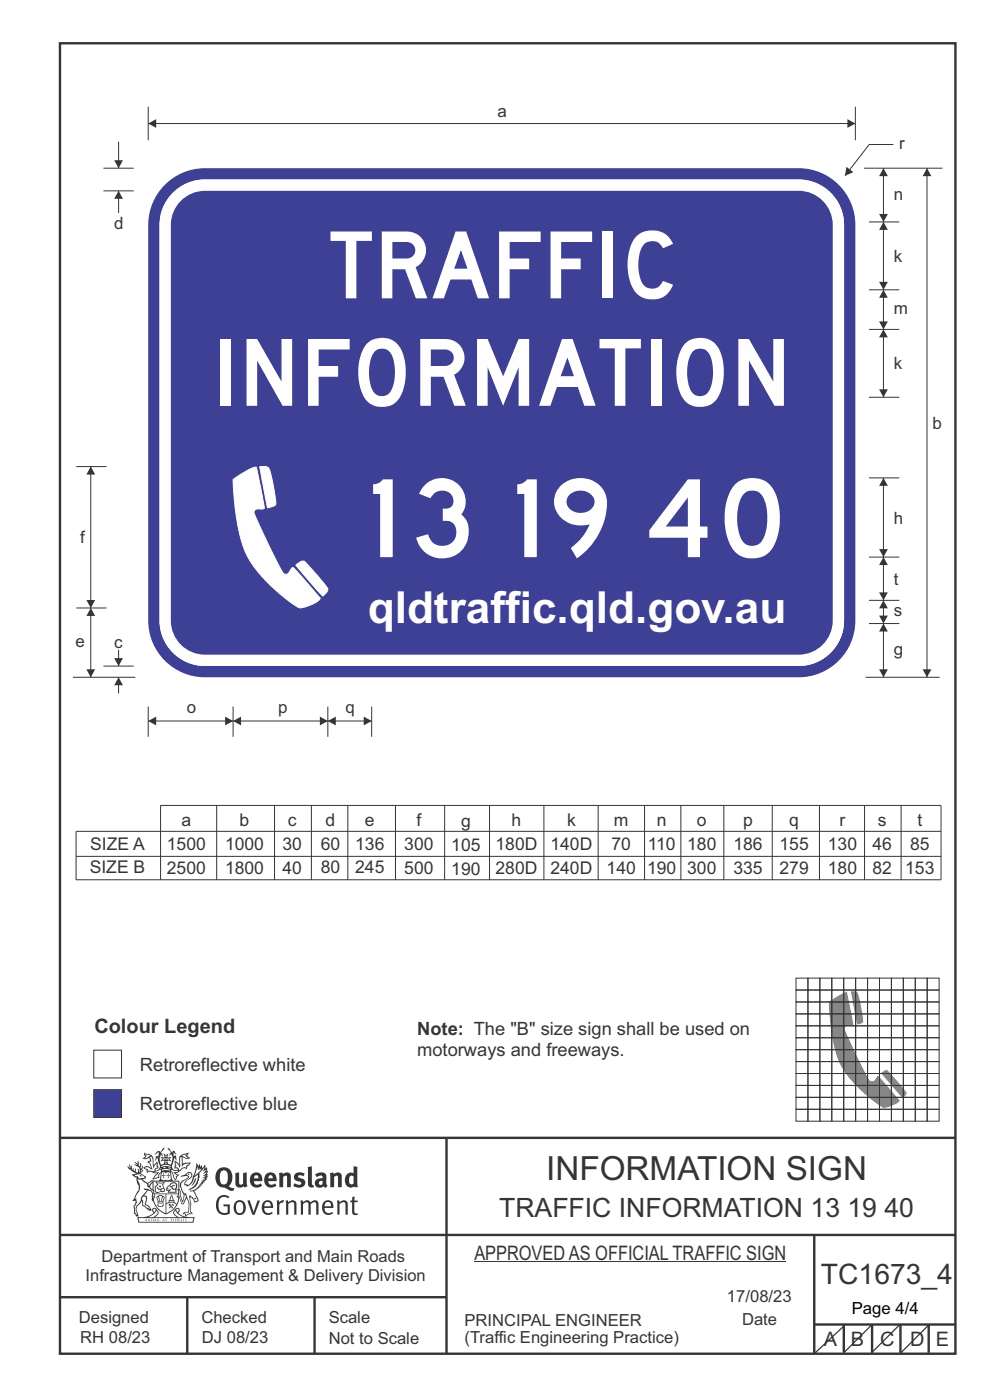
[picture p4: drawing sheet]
<svg xmlns="http://www.w3.org/2000/svg" width="210mm" height="297mm" viewBox="0 0 210 297" stroke-linecap="round" stroke-linejoin="round" font-family="sans-serif">
<path d="M12.7 9.2h190v278h-190zM12.7 241.4h190M94.7 241.4v45.8" fill="none" stroke="#373435" stroke-width=".51"/>
<g fill="#373435">
<path d="M47 248.4a2.55 2.55 0 0 0 0 2.7l.3 .2a.81 .81 0 0 0 1-1v-.5a1.04 1.04 0 0 0-1.1-1.5zM46.3 248.1a1.82 1.82 0 0 1 2.1-.2 1.82 1.82 0 0 1 .9 1.8 2.29 2.29 0 0 1-.8 2l.7 .3h.5l-.2 .6a2.87 2.87 0 0 1-2-.7 2.12 2.12 0 0 1-1.7-3.1z" fill-rule="evenodd"/>
<path d="M49.9 248.9l.8-.2v2a.46 .46 0 0 0 .3 .6 .46 .46 0 0 0 .6-.3v-2.1l.7-.2v2.4l.2 .5-.5 .3-.3-.3a1.02 1.02 0 0 1-1.2 .3 1.02 1.02 0 0 1-.6-1.1z" fill-rule="evenodd"/>
<path d="M54 249.5l-.1 .5h.9a.49 .49 0 0 0-.2-.6 .49 .49 0 0 0-.6 .1zM53.4 249.1a1.34 1.34 0 0 1 1.6-.2 1.34 1.34 0 0 1 .6 1.5v.2h-1.7a.77 .77 0 0 0 .5 .8 .77 .77 0 0 0 .9-.4l.3 .5a1.59 1.59 0 0 1-2 .2 1.59 1.59 0 0 1-.5-2.1z" fill-rule="evenodd"/>
<path d="M57 249.5l-.1 .5h1a.49 .49 0 0 0-.2-.6 .49 .49 0 0 0-.7 .1zM56.4 249.1a1.34 1.34 0 0 1 1.6-.2 1.34 1.34 0 0 1 .7 1.5v.2h-1.8a.77 .77 0 0 0 .5 .8 .77 .77 0 0 0 .9-.4l.4 .5a1.59 1.59 0 0 1-2.1 .2 1.59 1.59 0 0 1-.5-2.1z" fill-rule="evenodd"/>
<path d="M59.2 248.9l.7-.2 .1 .4a.95 .95 0 0 1 1-.3 .95 .95 0 0 1 .7 .8v2.3h-.8v-2.3a.46 .46 0 0 0-.8 .1v2.2h-.8z" fill-rule="evenodd"/>
<path d="M62.6 249.1a1.75 1.75 0 0 1 2-.1l-.2 .5-.6-.2a.43 .43 0 0 0-.6 .3l.4 .3a1.04 1.04 0 0 1 1.2 1.1 1.04 1.04 0 0 1-1.4 1l-1.2-.4 .3-.6 1 .4 .4-.4a.88 .88 0 0 0-1-.5l-.4-.2-.1-.4z" fill-rule="evenodd"/>
<path d="M65.3 247.6l.8-.2 .1 3.8 .3 .2 .1 .4a.88 .88 0 0 1-1 0 .88 .88 0 0 1-.3-1z" fill-rule="evenodd"/>
<path d="M67.8 250.6a.43 .43 0 0 0-.1 .7 .43 .43 0 0 0 .7-.1v-.7zM66.8 249.1a1.7 1.7 0 0 1 2.4 .1v1.9l.3 .4-.4 .5-.5-.4a1.03 1.03 0 0 1-1.7-.1 1.03 1.03 0 0 1 .8-1.5h.7v-.4a.8 .8 0 0 0-1.2 .1z" fill-rule="evenodd"/>
<path d="M70 248.9l.7-.2 .1 .4a.95 .95 0 0 1 1-.3 .95 .95 0 0 1 .7 .8v2.3h-.8v-2.3a.46 .46 0 0 0-.8 .1v2.2h-.8z" fill-rule="evenodd"/>
<path d="M74.3 249.5a1.48 1.48 0 0 0 0 1.7h.5l.2-.1v-1.5l-.3-.2zM75 247.4l.8 .1 .1 4.4h-.7l-.1-.2a1.26 1.26 0 0 1-1.4 0 1.26 1.26 0 0 1-.5-1.3 1.29 1.29 0 0 1 .4-1.4 1.29 1.29 0 0 1 1.4-.1z" fill-rule="evenodd"/>
<path d="M46.4 253.9a1.72 1.72 0 0 1 2.3 0l-.3 .3a1.24 1.24 0 0 0-1.4-.2 1.24 1.24 0 0 0-.6 1.4 1.49 1.49 0 0 0 1.2 1.9l.7-.1v-1.3h-.8l-.1-.4h1.3v1.9a1.93 1.93 0 0 1-2.2 0 1.93 1.93 0 0 1-.7-2.2l.2-.8z" fill-rule="evenodd"/>
<path d="M50.4 255.1a1.65 1.65 0 0 0 .2 2.2 .99 .99 0 0 0 1-1.4 .78 .78 0 0 0-.4-.8 .78 .78 0 0 0-.8 0zM50 254.9a1.33 1.33 0 0 1 1.6-.1 1.33 1.33 0 0 1 .5 1.4 1.31 1.31 0 0 1-1.3 1.6 1.31 1.31 0 0 1-1.2-1.6v-.6z" fill-rule="evenodd"/>
<path d="M52.5 254.7l.4-.1 .9 2.6 .8-2.5h.5l-1.1 3h-.5z" fill-rule="evenodd"/>
<path d="M56.3 255.2l-.2 .7h1.3a.7 .7 0 0 0-.3-.8 .7 .7 0 0 0-.8 .1zM55.9 255a1.22 1.22 0 0 1 1.5-.2 1.22 1.22 0 0 1 .5 1.5h-1.8a.93 .93 0 0 0 .5 1 .93 .93 0 0 0 1.1-.2l.2 .3a1.43 1.43 0 0 1-1.8 .1 1.43 1.43 0 0 1-.6-1.7z" fill-rule="evenodd"/>
<path d="M58.7 254.7l.4-.1 .1 .5 .4-.4 .6-.1-.2 .5a.66 .66 0 0 0-.8 .7v1.9h-.4z" fill-rule="evenodd"/>
<path d="M60.6 254.7l.4-.1 .1 .5a.94 .94 0 0 1 1-.5 .94 .94 0 0 1 .8 .8v2.3h-.5l-.1-2.5a.81 .81 0 0 0-1.2 .3v2.2h-.4z" fill-rule="evenodd"/>
<path d="M63.7 254.7l.5-.1 .1 .5 .4-.3a.78 .78 0 0 1 1.1 .3 .9 .9 0 0 1 1-.5 .9 .9 0 0 1 .8 .8v2.3h-.5l-.1-2.5a.67 .67 0 0 0-1.1 .3v2.2h-.5v-2.4l-.4-.3-.7 .4v2.3h-.5z" fill-rule="evenodd"/>
<path d="M69 255.2l-.1 .7h1.3a.7 .7 0 0 0-.3-.8 .7 .7 0 0 0-.9 .1zM68.7 255a1.22 1.22 0 0 1 1.5-.2 1.22 1.22 0 0 1 .5 1.5h-1.8a.93 .93 0 0 0 .4 1 .93 .93 0 0 0 1.2-.2l.1 .3a1.44 1.44 0 0 1-1.7 .1 1.44 1.44 0 0 1-.6-1.7z" fill-rule="evenodd"/>
<path d="M71.4 254.7l.5-.1 .1 .5a.94 .94 0 0 1 1-.5 .94 .94 0 0 1 .8 .8v2.3h-.5l-.1-2.5a.81 .81 0 0 0-1.2 .3v2.2h-.4z" fill-rule="evenodd"/>
<path d="M74.7 253.9l.5-.1v.9h.7l-.1 .3h-.6v2.2l.1 .2h.5l.1 .3a.75 .75 0 0 1-1.2-.6v-2.1h-.4v-.3h.4z" fill-rule="evenodd"/>
<path d="M30.8 244.9l1.1 .3-.9 .5h-.4l.6-.5zM31.8 245.4h.2a2.44 2.44 0 0 1 .4 1.9l.1 .5 .7-1-.1 .6 .3 .3a.57 .57 0 0 0-.6 .7l-1-.1-.5 .2 .2-.5-.8-.3 .7-.1 .9 .5 .1-.1-.6-1.3-.2-.2h.5zM30.7 244.4l-.1 .5 .2 .4-.6 .4a1.04 1.04 0 0 0 1.4-.1l.2 .6-.3 .1-.2 .4a.94 .94 0 0 1 .8 1.1l-.2-.1a1.16 1.16 0 0 0-1.5-.1l.3 .4 .4 .2 .1 .5 .2 .1 .1-.2a.94 .94 0 0 1 1.1 .2l.8 .1-1.2 1.2a1.13 1.13 0 0 0 1.2-.2l.4-.1-.1-.4 .5-.8a.83 .83 0 0 0-.6 1.1l-.3-.1-.7 .4 1.1-1.4-.5 .1-.5-.1 1.3-.5-.1-.1-.9 .4v-.3l.2-.2 .3 .1 .1-.3-.2-.4v-.6l-.1-.4-.7 1v-.7a1.42 1.42 0 0 0-1.6-1.8z" fill-rule="evenodd"/>
<path d="M38.5 245.2l.5-.2 .7-.1-.6 .3 .8 .5h-.3zM38.3 245.5l.2-.1 .1 2a1.69 1.69 0 0 1 1.6-.6l-.8 .5 .1 .5a1.1 1.1 0 0 0-1.5 .6l-.1-.5-.2-.2h-.5l.3-.4-.3-.7a1.42 1.42 0 0 1 .8 1.1l.2-.1zM37.1 246.2l.1 1-.2 .3 .1 .4h.5l.1 .2a.96 .96 0 0 1-1.1-.1l-.1 .1a1.06 1.06 0 0 0 1.3 .2v.1a.72 .72 0 0 1-1 .2l.3 .5 .6 .2-.4 .2-.1 .6-.2-.3-.4-1.1-.4-.4 .4 .9a1.54 1.54 0 0 0 .7 1.2l.2-.3a.58 .58 0 0 1 .4-.8l.2-.1h-.3l-.5-.3 .9-.5a.93 .93 0 0 1 1.2-.5v.2l.2-.2 .1-.5a.99 .99 0 0 0 .7-.8l-1.3 .1-.3 .2-.1-1.4 .9 .4 .9-.3h-.4l-.5-.4 .4-.7-.6 .2a1.46 1.46 0 0 0-1.4 2.1v.4l-.2-.4z" fill-rule="evenodd"/>
<path d="M35.6 248.9l.2 .1-.1 .3 .4 .1h-.4v.6l-.1-.6h-.3l.3-.1z" fill-rule="evenodd"/>
<path d="M34.6 248.9l.2 .1v.3l.3 .1h-.3l-.1 .6v-.6h-.4l.4-.1z" fill-rule="evenodd"/>
<path d="M34.3 248.8a.57 .57 0 0 1 .9 .2 .57 .57 0 0 1 .9-.2l.2 1.4h-.2a.57 .57 0 0 1-.9 0 .69 .69 0 0 1-1.1 0zM34.2 248.1l-.3 2.1-.2 .4h3l-.2-.4-.3-2.1h-.2v.2l-.8-.1-.8 .1v-.2z" fill-rule="evenodd"/>
<path d="M34.2 252.4a.3 .3 0 0 0 .6 0 .3 .3 0 0 0-.6 0zM33.3 250.9l.3 .3-.3 .4a.79 .79 0 0 0 0 1.3l.8-.2-.1-.3a.55 .55 0 0 1-.7-.6l.1-.1 .2 .3 .3 .2 .8-.2-.4-.7 .4-.4-.7 .2zM33 250.7l1.1 .2 .9-.2-.4 .6 .4 1.2a.56 .56 0 0 1-.8 .3l-.2 .1a.73 .73 0 0 1-.9 .1 .73 .73 0 0 1-.3-1v-.4l.6-.4z" fill-rule="evenodd"/>
<path d="M35.6 251.8l.7-.4a.58 .58 0 0 1 1-.1 .58 .58 0 0 1-.4 .9l-.3-.3a.43 .43 0 0 1 .6-.4 .57 .57 0 0 0-.8 .2l-.2-.1-.3 .1 .4 .2a.55 .55 0 0 0 .9 .4v.5h-1.3l.3-.4-.1-.1-.6 .1 .2-.3-.2-.1zM35.4 251.8l-.1 .2a.39 .39 0 0 0 .2 .6h.3l-.2 .4h1.9l-.1-.8a.86 .86 0 0 0-.1-1.3 .86 .86 0 0 0-1.3 .4z" fill-rule="evenodd"/>
<path d="M36 254.8h.8v.2h-.8zM36.4 253.8l.2 .8h-.4zM36.4 253.5l-.3 .5-.1 .6h-.2v.4l-.7 .4 .2 .1a1.48 1.48 0 0 1 2.1 .2l.2-.1-.6-.5v-.5h-.2l-.1-.6z" fill-rule="evenodd"/>
<path d="M35.8 255.4l.4 .1 .1 .3 .3-.2-.2-.2a.38 .38 0 0 1 .5 .5l-.2-.2-.3 .2 .3 .2-.3 .3-.1-.4-.4 .4-.1-.2 .4-.3-.1-.1-.2 .1z" fill-rule="evenodd"/>
<path d="M34.5 254h.2v.2l-.2 .6h-.2zM33.6 255.3h.9v.2a.55 .55 0 0 1-.8 .4v-.2l-.2-.1zM33.4 254h.2l.2 .8h-.2zM33.6 255l.8-.1 .1 .2h-.8zM33.8 253.7h.5l-.2 1.1h-.1zM33.3 253.8l-.1 .3 .3 1.1a.48 .48 0 0 0-.1 .6 .48 .48 0 0 0 .5 .2h.5a.49 .49 0 0 0 .2-.8l.3-1.1-.1-.3a1.42 1.42 0 0 0-1.5 0z" fill-rule="evenodd"/>
<path d="M33.7 251.5l.4 .1 .1 .3h-.3z" fill-rule="evenodd"/>
<path d="M41.3 250.1l.3-.2-.2 .8-.6 .8h-.2l.5-.7z" fill-rule="evenodd"/>
<path d="M39.7 249l.3-.2 .5 .2a.88 .88 0 0 1-.6 1.1 1.22 1.22 0 0 0-.8 1.3l.5 .2a.72 .72 0 0 0 .9-.4l.5-.8 .2-.6 .8-.6v.2a2.85 2.85 0 0 1-2 2.9l.1 .1a2.13 2.13 0 0 0 1.9-1.5v-.3a2.01 2.01 0 0 0 .3-1.7l1.1-1.3-.4 1 .7-.5-.7 1 .8-.4-.8 .8 .7-.2-.9 .6 .8-.1-.8 .4h.7l-.8 .3 .3 .2h-.4l.2 .3h-.4l.2 .3h-.4l.1 .2h-.1a2.16 2.16 0 0 1-2 1.1l.1 .2 .4-.1a.76 .76 0 0 1 .7 .8l.5 1.2-.6 .2a1.45 1.45 0 0 0-1.1-1.3l.2 1.8-.1 1.8 .4 .3a1.07 1.07 0 0 0-1.2 .4v-.3l-.5-.2a.87 .87 0 0 1 1.1-.1v-.7a4.4 4.4 0 0 0-.6-3.1l-.1-.3h-.2a2.16 2.16 0 0 1-.7-2.2l.3-.4 1.2-.7a.55 .55 0 0 0-.4-.8zM37.8 252.4a.76 .76 0 0 1 .3 1.1l.6 1.6 .4-1.7 .2 .1a.61 .61 0 0 1-.1 .9l-.3 .8-.2 .1-.7-1.6-.3 .1a1.18 1.18 0 0 0 .1-1.4zM41.8 247.5l.2 .7 .3-.5v.6l.4-.5a1.9 1.9 0 0 1-1.2 1.4l-.3 .3zM38.2 249.6l1.4-.2 .2 .2v.3l-.5 .2a1.26 1.26 0 0 0-.9 1.9l.2 .7a1.84 1.84 0 0 1 .1 2.1l-.4-1.4a.96 .96 0 0 0-.4-1.2l-.4 .2a.78 .78 0 0 1 0 1.3l.1 .3h.4l.4 1.1a.38 .38 0 0 0 .2 .4 .38 .38 0 0 0 .4-.1l.6-1.2a2.94 2.94 0 0 1 .4 2.5l-.1 .4h-.8l-.3 .4v.2l.4-.1 .1 .4 .2 .1a1.02 1.02 0 0 1 1.3-.5v-.4l-.3-.1 .1-1.8-.3-1.3h.1a1.14 1.14 0 0 1 .8 1 .63 .63 0 0 0 .8-.2 .63 .63 0 0 0-.2-.9l-.6-1.2 .9-.6 .2-.4h.3l-.1-.2h.4l-.1-.3h.3l-.1-.3 .5-.1-.2-.2 .6-.4v-.2h-.2l.4-.5h-.3l.3-.5-.4 .1 .4-.5v-.3l-.3 .2 .2-.7-.1-.2-.4 .3v-.8l-.6 .8-.2-.8-.2 .5-.3-.7-.1 .6-.5-.8-.1 1.4-.6 1.8a1.81 1.81 0 0 1-1 1.5l-.6-.2a1.75 1.75 0 0 1 1.1-1.2 .75 .75 0 0 0 .1-1.3 .75 .75 0 0 0-1.2 .4z" fill-rule="evenodd"/>
<path d="M41.2 254.1h.3l.2 .2-.4 .1z" fill-rule="evenodd"/>
<path d="M29.4 258.4h11.6l-.1 .8h-11.4zM31.3 258.2l.5-.1a2.48 2.48 0 0 0 1.4-1.3l.3 .5-.5 .6-.5 .3zM32.5 256.6l.3-.2 .2 .1-.3 .7zM37.2 256.8a2.65 2.65 0 0 0 1.8 1.4h-1.1l-.5-.3-.5-.6zM37.4 256.5l.2-.1 .3 .2-.3 .6zM29.2 258.2l.1 1.2h11.8l.2-1.1-.2-.1a4.1 4.1 0 0 1-3.3-.9l.3-.4-.1-.6a1.06 1.06 0 0 0-1.3 1l.2 .4 .6 .5h-4.7l.3-.1a.84 .84 0 0 0 .6-.8 .84 .84 0 0 0-.5-.8l-.3-.2h-.5l-.1 .6 .3 .4a4.2 4.2 0 0 1-3.4 .9z" fill-rule="evenodd"/>
<path d="M31 258.7l.1 .2h-.2zM31 258.5l-.3 .6 .4-.2 .2 .2z" fill-rule="evenodd"/>
<path d="M31.3 258.6h.3v.4a.25 .25 0 0 0 .2-.1 .25 .25 0 0 0-.1-.3h.1a.29 .29 0 0 1 0 .4 .29 .29 0 0 1-.4 0 .29 .29 0 0 1 0-.4z" fill-rule="evenodd"/>
<path d="M32.2 258.6a.22 .22 0 0 1 .3 .2 .22 .22 0 0 1-.3 .2zM32 258.6l.1 .4a.33 .33 0 0 0 .4 0 .33 .33 0 0 0 0-.4 .33 .33 0 0 0-.5 0z" fill-rule="evenodd"/>
<path d="M32.9 258.7l.1 .2h-.2zM32.9 258.5l-.2 .6 .3-.2 .2 .2z" fill-rule="evenodd"/>
<path d="M33.3 258.6h.2l.1 .1 .2-.1-.2 .2 .2 .3-.3-.3-.1 .3h-.1l.2-.3z" fill-rule="evenodd"/>
<path d="M34.7 258.7l.1 .2h-.2zM34.7 258.5l-.3 .6 .4-.2 .2 .2z" fill-rule="evenodd"/>
<path d="M35 258.5h.5l-.2 .1v.5h-.2l.1-.5z" fill-rule="evenodd"/>
<path d="M36.2 258.6l.3-.1-.1 .1v.2h.1h-.1v.3h-.2z" fill-rule="evenodd"/>
<path d="M36.7 258.6h.2v.5h-.2z" fill-rule="evenodd"/>
<path d="M37.3 258.6a.22 .22 0 0 1 .3 .2 .22 .22 0 0 1-.3 .2zM37.1 258.6v.4a.33 .33 0 0 0 .5 0 .33 .33 0 0 0 0-.4 .33 .33 0 0 0-.5 0z" fill-rule="evenodd"/>
<path d="M37.8 258.6l.4-.1-.2 .1v.2h.1h-.1v.2l.2 .1h-.4z" fill-rule="evenodd"/>
<path d="M38.4 258.6h.2l-.1 .4 .2 .1h-.3z" fill-rule="evenodd"/>
<path d="M38.9 258.6h.2v.5h-.2z" fill-rule="evenodd"/>
<path d="M39.3 258.6h.2h-.1l.2 .3-.2 .2-.1-.1v-.1l.2 .1z" fill-rule="evenodd"/>
<path d="M34.2 247.4a1.51 1.51 0 0 1 2 .2 2.67 2.67 0 0 0-2.1 0zM35.7 247.6l.4 .1 .1 .3-.4-.1zM34.6 247.6h.5l.1 .2h-.4zM34 247.8l.3 .2h-.3zM34.9 246.9l.3-.2 .3 .2zM34.9 245.6l.2 .1v.3h-.2zM35 245.1l.2 .2 .2-.2-.1 .3h-.2zM35.1 246.3h.2l.1 .4-.2-.2-.2 .2zM35.3 245.7l.2-.1v.4h-.2zM34.4 245.7h.3l.1 .3-.4 .1 .2-.2zM35.7 245.7h.3l-.2 .2 .2 .2-.4-.1zM32.7 244.9l1-.5-.1 1-.2-.2-.3 .2-.3 1.1 .5-1 .3 .9a1.84 1.84 0 0 1 .2 1.7l.4 .1a2.48 2.48 0 0 1 2.2 0l.2-.2-.2-.7 .7-1.8 .4 .7-.2-1-.2-.1-.2 .3v-.9l.6 .4-.6-.8-.3 .1-.1 .4-.5-.9-.5-.3 .2 .5 .6 .5-.5 .8 .4-.4a2.06 2.06 0 0 1 0 2.3l-.5-.2-.2-.6 .1-.1 .8 .2-.4-.5 .4-.5-.7 .2-.2-.2 .2-.7-.5 .4-.5-.4 .2 .7-.2 .2-.7-.2 .4 .5-.4 .5 .8-.2 .1 .1-.2 .6-.5 .2a2.02 2.02 0 0 1 0-2.2l.3 .5-.1-.7-.3-.1 .8-1.2-.4 .3-.5 .8-.2-.3a.8 .8 0 0 0-.8 .5z" fill-rule="evenodd"/>
<path d="M29.2 250.1l.3 .1a.61 .61 0 0 1 .8 .4l.3 .2a.8 .8 0 0 1 .6 1l.4 .1 .5 .5a1 1 0 0 1 .5 1.1l-.1 .7v-.5h-.1a.96 .96 0 0 0-.8-1.3l-.2-.2h-.7l-.1-.1-.1 .1 .1 .3h.6l-1.2 1.3-.2 1-.4 .6a1.33 1.33 0 0 0-.5 1.8l.2 .5a1.26 1.26 0 0 1-.5-1.5l-.1-.3a1.56 1.56 0 0 0 .4-1.7l-.3 .2 .2-.5a3.2 3.2 0 0 0 .7-3zM30.4 253.9h.4a2.06 2.06 0 0 1-.1 1.6l.7 .5 .4 .4-.6-.1-.8-.6-.1-.9a.51 .51 0 0 1 .1-.9zM28.6 249.3a1.52 1.52 0 0 1 2.1 .5l-1.1 .2-.2-.1-.1-.4h-.5zM27.5 247v.8l-.3-.4h-.1a3.1 3.1 0 0 0 1.9 1.6l-1 .1 .5 .6 .5 .1 .1 1.1a1.84 1.84 0 0 1-.3 2.5l-.4 .9-.3 .4 .2 .1 .4-.1 .1 .4-.2 .5-.3 .2 .1 1.7h.2l.3 .5 .1 .1 .4-.1-.1-.5a1.3 1.3 0 0 1-.1-1.7l.9-1 .1 1.1 .6 .2 .5 .5 .1-.1 .2 .3h.5a1.85 1.85 0 0 0-1.2-1.4l.1-.3a1.39 1.39 0 0 0 0-1.4l-.5-.1 .5-.5a.66 .66 0 0 1 .9-.4 .66 .66 0 0 1 .3 .9l-.1 .4 .2-.1v.2l-.1 .3 .2 .5 .1-.3a2.24 2.24 0 0 0 .1-2.2 .73 .73 0 0 1-.7-.7 .73 .73 0 0 1 .6-.7v-.2a.94 .94 0 0 0-.9 .8 .48 .48 0 0 1-.1-.6 .48 .48 0 0 1 .5-.2l.5-.3a.51 .51 0 0 0-.8 .2l-.5 .2-1-.8h.6l.2-.5-1.2-.7 .5-.5v-.3l-.5 .4 .1-.2a.69 .69 0 0 0 .2-1v.4l-.2 .3v-1.1l-.3-.2 .1 .6-.1 .2-.4-1.3v.7l-.6-.4 .5 .7-.6-.2 .3 .3a1 1 0 0 1 .7 1.4l-.2-.8v.9l-.5-.2v-.8l-.2 .7-.2-.1-.1-.6-.2 .4-.2-.2 .1-.7-.2 .5z" fill-rule="evenodd"/>
<path d="M29.6 249.4l.2-.1 .3 .2z" fill-rule="evenodd"/>
<path d="M32.4 250.5h5.6v2l-.2-.1v-1.7h-5.2v2.5h5.2v-.8l.1 .2-.1 1.1v-.3h-2.5v4a4.1 4.1 0 0 0 2.6-3.6l.1-.1a4 4 0 0 1-2.8 3.9 4.2 4.2 0 0 1-2.8-4.7l.1 1.2 .1-.1a3.8 3.8 0 0 0 2.5 3.4v-4h-2.5l-.2-.9z" fill-rule="evenodd"/>
<circle cx="40" cy="249.1" r=".17"/>
</g>
<path d="M19.9 231.2h5.9v5.9h-5.9z" fill-rule="evenodd" fill="#3e4095" stroke="#373435" stroke-width=".21"/>
<path d="M19.9 222.8h5.9v5.9h-5.9z" fill-rule="evenodd" fill="#fefefe" stroke="#373435" stroke-width=".21"/>
<path d="M12.7 262h190M12.7 275.2h82M39.7 275.2v12M66.7 275.2v12M172.7 262.2v25M172.7 281h30M179 281v6M185 281v6M191 281v6M197 281v6" fill="none" stroke="#373435" stroke-width=".51"/>
<path d="M179 281.3l-6.3 5.9M185 281l-6 6M190.9 281l-6 6M197.1 281l-6 6" fill="none" stroke="#373435" stroke-width=".26"/>
<path d="M100.6 267.7h66.2" fill="none" stroke="#373435" stroke-width=".21"/>
<path d="M35 39.2a12 12 0 0 1 8.4-3.5h126a12 12 0 0 1 12 12v84a12 12 0 0 1-12 12h-126a12 12 0 0 1-12-12v-84a12 12 0 0 1 3.6-8.5z" fill-rule="evenodd" fill="#3e4095"/>
<g fill="#fefefe">
<path d="M36.3 41.3a9.6 9.6 0 0 1 7.1-3.2h126a9.6 9.6 0 0 1 9.6 9.6v84a9.6 9.6 0 0 1-9.6 9.6h-126a9.6 9.6 0 0 1-9.6-9.6v-84a9.6 9.6 0 0 1 2.5-6.4z" fill-rule="evenodd"/>
<path d="M36.3 41.3a9.6 9.6 0 0 1 7.1-3.2h126a9.6 9.6 0 0 1 9.6 9.6v84a9.6 9.6 0 0 1-9.6 9.6h-126a9.6 9.6 0 0 1-9.6-9.6v-84a9.6 9.6 0 0 1 2.5-6.4z" fill-rule="evenodd"/>
</g>
<path d="M38 43a7.2 7.2 0 0 1 5.4-2.5h126a7.2 7.2 0 0 1 7.2 7.2v84a7.2 7.2 0 0 1-7.2 7.2h-126a7.2 7.2 0 0 1-7.2-7.2v-84a7.2 7.2 0 0 1 1.8-4.7z" fill-rule="evenodd" fill="#3e4095"/>
<path d="M31.4 26.2h150M31.4 22.6v7.2M15.5 143.7h13.2" fill="none" stroke="#373435" stroke-width=".21"/>
<g fill="#373435">
<path d="M179.8 25.3l1.6 .9-1.6 .9z"/>
<path d="M31.4 26.2l1.7-.9v1.8z"/>
</g>
<path d="M49.4 101.7l2.3-1.4a5.2 5.2 0 0 1 2.7-1.1l1.6 8.3a.51 .51 0 0 1-.2 .5 .51 .51 0 0 1-.5 0l-1 .1-.4 .4a99.5 99.5 0 0 0 6.3 13.2l.8 .1 .6-.9a.44 .44 0 0 1 .3-.4 .44 .44 0 0 1 .5 .1l5.2 6a.5 .5 0 0 1 .3 .5 .5 .5 0 0 1-.5 .4l-1.8 .9a2.71 2.71 0 0 1-3.5-.3 33.8 33.8 0 0 1-9.7-10.3 42.9 42.9 0 0 1-2.9-14.4zM55.1 99h1.3a1.18 1.18 0 0 1 1 1.3l1 5a2.4 2.4 0 0 1 0 1.8l-.4 .3-1.2 .3zM62.8 119.9l1.2-.8a.77 .77 0 0 1 1 .4l1.8 2a15.5 15.5 0 0 1 2.7 3.5l-.2 .7-.9 .7z" fill-rule="evenodd" fill="#fefefe" stroke="#fefefe" stroke-width=".21"/>
<path d="M183.3 35.7h16.6M187.4 35.7v11.4M184.3 47.1h6.5M184.3 61.5h6.5M184.3 84.3h6.5M184.3 101.4h6.5M184.3 118.2h6.5M183.6 143.7h15.7" fill="none" stroke="#373435" stroke-width=".21"/>
<g fill="#373435">
<path d="M187.4 35.7l.9 1.7h-1.8z"/>
<path d="M186.5 45.4h1.8l-.9 1.7z"/>
</g>
<path d="M187.4 47.1v14.4" fill="none" stroke="#373435" stroke-width=".21"/>
<g fill="#373435">
<path d="M186.5 59.8h1.8l-.9 1.7z"/>
<path d="M187.4 47.1l.9 1.7h-1.8z"/>
</g>
<path d="M196.6 35.7v108" fill="none" stroke="#373435" stroke-width=".21"/>
<g fill="#373435">
<path d="M195.7 142h1.9l-1 1.7z"/>
<path d="M196.6 35.7l1 1.7h-1.9z"/>
</g>
<path d="M187.4 61.5v8.4" fill="none" stroke="#373435" stroke-width=".21"/>
<g fill="#373435">
<path d="M187.4 61.5l.9 1.7h-1.8z"/>
<path d="M186.5 68.2h1.8l-.9 1.7z"/>
</g>
<path d="M187.4 69.9v14.4" fill="none" stroke="#373435" stroke-width=".21"/>
<g fill="#373435">
<path d="M186.5 82.6h1.8l-.9 1.7z"/>
<path d="M187.4 69.9l.9 1.7h-1.8z"/>
</g>
<path d="M187.4 101.4v16.8" fill="none" stroke="#373435" stroke-width=".21"/>
<g fill="#373435">
<path d="M187.4 101.4l.9 1.7h-1.8z"/>
<path d="M186.5 116.5h1.8l-.9 1.7z"/>
</g>
<path d="M187.4 132.3v11.4" fill="none" stroke="#373435" stroke-width=".21"/>
<g fill="#373435">
<path d="M186.5 142h1.8l-.9 1.7z"/>
<path d="M187.4 132.3l.9 1.7h-1.8z"/>
</g>
<path d="M181.4 22.6v7.2M16.2 99h6.4M19.3 99v30M16.2 129h6.4" fill="none" stroke="#373435" stroke-width=".21"/>
<g fill="#373435">
<path d="M18.3 127.3h1.9l-.9 1.7z"/>
<path d="M19.3 99l.9 1.7h-1.9z"/>
</g>
<path d="M19.3 129v14.7" fill="none" stroke="#373435" stroke-width=".21"/>
<g fill="#373435">
<path d="M19.3 129l.9 1.7h-1.9z"/>
<path d="M18.3 142h1.9l-.9 1.7z"/>
</g>
<path d="M25.2 137.9v3.4" fill="none" stroke="#373435" stroke-width=".21"/>
<path d="M24.2 139.6h1.9l-.9 1.7z" fill="#373435"/>
<path d="M21.9 40.5h6.5M25.2 40.5v4.7" fill="none" stroke="#373435" stroke-width=".21"/>
<path d="M25.2 40.5l.9 1.7h-1.9z" fill="#373435"/>
<path d="M25.2 30.1v5.6" fill="none" stroke="#373435" stroke-width=".21"/>
<path d="M24.2 34h1.9l-.9 1.7z" fill="#373435"/>
<path d="M31.4 149.9v6.4M31.4 153h18M69.5 149.9v6.4" fill="none" stroke="#373435" stroke-width=".21"/>
<g fill="#373435">
<path d="M47.8 152l1.6 1-1.6 .9z"/>
<path d="M31.4 153l1.7-1v1.9z"/>
</g>
<path d="M49.4 149.9v6.4M49.4 153h20.1" fill="none" stroke="#373435" stroke-width=".21"/>
<g fill="#373435">
<path d="M49.4 153l1.7-1v1.9z"/>
<path d="M67.9 152l1.6 1-1.6 .9z"/>
</g>
<path d="M189.5 30.7h-5.1l-5.2 6.6" fill="none" stroke="#373435" stroke-width=".21"/>
<path d="M179.5 35.4l1.5 1.1-1.8 .8z" fill="#373435"/>
<path d="M184.3 69.9h6.5M25.2 143.7v3.4" fill="none" stroke="#373435" stroke-width=".21"/>
<path d="M25.2 143.7l.9 1.7h-1.9z" fill="#373435"/>
<path d="M69.5 153h9.3M78.8 149.9v6.4" fill="none" stroke="#373435" stroke-width=".21"/>
<g fill="#373435">
<path d="M77.2 152l1.6 1-1.6 .9z"/>
<path d="M69.5 153l1.7-1v1.9z"/>
</g>
<path d="M21.9 35.7h6.5M187.4 127.4v4.9M21.9 141.3h6.5" fill="none" stroke="#373435" stroke-width=".21"/>
<g fill="#373435">
<path d="M186.5 130.6h1.8l-.9 1.7z"/>
<path d="M187.4 127.4l.9 1.7h-1.8z"/>
</g>
<path d="M187.4 118.2v9.2M184.3 127.4h6.5M184.3 132.3h6.5" fill="none" stroke="#373435" stroke-width=".21"/>
<g fill="#373435">
<path d="M186.5 125.7h1.8l-.9 1.7z"/>
<path d="M187.4 118.2l.9 1.7h-1.8z"/>
</g>
<g fill="none" stroke="#373435" stroke-width=".21">
<path d="M46 170.9v15.8M58.2 170.9v15.8M66.1 170.9v15.8M73.8 170.9v15.8M83.9 170.9v15.8M94.3 170.9v15.8M103.8 170.9v15.8M115.4 170.9v15.8M126.9 170.9v15.8M136.7 170.9v15.8M144.4 170.9v15.8M153.5 170.9v15.8"/>
<path d="M163.8 170.9v15.8M173.8 170.9v15.8M183.4 170.9v15.7M191.1 170.9v15.7M199.6 176.4h-183.5v10.3M16.1 186.6h183.5M16.1 181.7h183.5M199.6 186.6v-15.7h-165.5v15.8"/>
</g>
<path d="M175.7 212.5l2-1.3a3 3 0 0 1 2.1-.8l1.4 6.9a.42 .42 0 0 1-.2 .4 .42 .42 0 0 1-.5 0l-.9 .1-.3 .5 3 6.5a15.3 15.3 0 0 0 2.5 4.4h.5l.9-1.2 4.5 5.1a.51 .51 0 0 1 .3 .5 .51 .51 0 0 1-.5 .4l-1.5 .8a2.26 2.26 0 0 1-3-.5 26.8 26.8 0 0 1-8.1-8.8 41.6 41.6 0 0 1-2.2-13zM180.4 210.2h1.1a.98 .98 0 0 1 .8 1.1l.5 2.6 .4 2.8-.3 .5-1.2 .3zM186.7 227.6l.9-.6 .6-.1a15.7 15.7 0 0 1 3 3.3 3.2 3.2 0 0 1 1.2 1.8l-.3 .5-.6 .5z" fill-rule="evenodd" fill="#848688" stroke="#fefefe" stroke-width=".21"/>
<path d="M175.7 212.5l2-1.3a3 3 0 0 1 2.1-.8l1.4 6.9a.42 .42 0 0 1-.2 .4 .42 .42 0 0 1-.5 0l-.9 .1-.3 .5 3 6.5a15.3 15.3 0 0 0 2.5 4.4h.5l.9-1.2 4.5 5.1a.51 .51 0 0 1 .3 .5 .51 .51 0 0 1-.5 .4l-1.5 .8a2.26 2.26 0 0 1-3-.5 26.8 26.8 0 0 1-8.1-8.8 41.6 41.6 0 0 1-2.2-13z" fill="none" stroke="#fefefe" stroke-width=".25"/>
<g fill="none" stroke="#373435" stroke-width=".21">
<path d="M168.9 207.5h2.5v2.5h-2.5zM168.9 210h2.5v2.6h-2.5zM168.9 212.6h2.5v2.5h-2.5zM168.9 215.1h2.5v2.5h-2.5zM168.9 217.6h2.5v2.5h-2.5zM171.4 207.5h2.5v2.5h-2.5zM171.4 210h2.5v2.6h-2.5zM171.4 212.6h2.5v2.5h-2.5zM171.4 215.1h2.5v2.5h-2.5zM171.4 217.6h2.5v2.5h-2.5zM173.9 207.5h2.5v2.5h-2.5zM173.9 210h2.5v2.6h-2.5z"/>
<path d="M173.9 212.6h2.5v2.5h-2.5zM173.9 215.1h2.5v2.5h-2.5zM173.9 217.6h2.5v2.5h-2.5zM176.4 207.5h2.6v2.5h-2.6zM176.4 210h2.6v2.6h-2.6zM176.4 212.6h2.6v2.5h-2.6zM176.4 215.1h2.6v2.5h-2.6zM176.4 217.6h2.6v2.5h-2.6zM179 207.5h2.5v2.5h-2.5zM179 210h2.5v2.6h-2.5zM179 212.6h2.5v2.5h-2.5zM179 215.1h2.5v2.5h-2.5z"/>
<path d="M179 217.6h2.5v2.5h-2.5zM181.5 207.5h2.5v2.5h-2.5zM181.5 210h2.5v2.6h-2.5zM181.5 212.6h2.5v2.5h-2.5zM181.5 215.1h2.5v2.5h-2.5zM181.5 217.6h2.5v2.5h-2.5zM184 207.5h2.6v2.5h-2.6zM184 210h2.6v2.6h-2.6zM184 212.6h2.6v2.5h-2.6zM184 215.1h2.6v2.5h-2.6zM184 217.6h2.6v2.5h-2.6zM186.6 207.5h2.5v2.5h-2.5z"/>
<path d="M186.6 210h2.5v2.6h-2.5zM186.6 212.6h2.5v2.5h-2.5zM186.6 215.1h2.5v2.5h-2.5zM186.6 217.6h2.5v2.5h-2.5zM189.1 207.5h2.5v2.5h-2.5zM189.1 210h2.5v2.6h-2.5zM189.1 212.6h2.5v2.5h-2.5zM189.1 215.1h2.5v2.5h-2.5zM189.1 217.6h2.5v2.5h-2.5zM191.6 207.5h2.5v2.5h-2.5zM191.6 210h2.5v2.6h-2.5zM191.6 212.6h2.5v2.5h-2.5z"/>
<path d="M191.6 215.1h2.5v2.5h-2.5zM191.6 217.6h2.5v2.5h-2.5zM194.1 207.5h2.6v2.5h-2.6zM194.1 210h2.6v2.6h-2.6zM194.1 212.6h2.6v2.5h-2.6zM194.1 215.1h2.6v2.5h-2.6zM194.1 217.6h2.6v2.5h-2.6zM196.7 207.5h2.5v2.5h-2.5zM196.7 210h2.5v2.6h-2.5zM196.7 212.6h2.5v2.5h-2.5zM196.7 215.1h2.5v2.5h-2.5zM196.7 217.6h2.5v2.5h-2.5z"/>
<path d="M168.9 220.1h2.5v2.6h-2.5zM168.9 222.7h2.5v2.5h-2.5zM168.9 225.2h2.5v2.5h-2.5zM168.9 227.7h2.5v2.6h-2.5zM168.9 230.3h2.5v2.5h-2.5zM168.9 232.8h2.5v2.5h-2.5zM168.9 235.3h2.5v2.6h-2.5zM171.4 220.1h2.5v2.6h-2.5zM171.4 222.7h2.5v2.5h-2.5zM171.4 225.2h2.5v2.5h-2.5zM171.4 227.7h2.5v2.6h-2.5zM171.4 230.3h2.5v2.5h-2.5z"/>
<path d="M171.4 232.8h2.5v2.5h-2.5zM171.4 235.3h2.5v2.6h-2.5zM173.9 220.1h2.5v2.6h-2.5zM173.9 222.7h2.5v2.5h-2.5zM173.9 225.2h2.5v2.5h-2.5zM173.9 227.7h2.5v2.6h-2.5zM173.9 230.3h2.5v2.5h-2.5zM173.9 232.8h2.5v2.5h-2.5zM173.9 235.3h2.5v2.6h-2.5zM176.4 220.1h2.6v2.6h-2.6zM176.4 222.7h2.6v2.5h-2.6zM176.4 225.2h2.6v2.5h-2.6z"/>
<path d="M176.4 227.7h2.6v2.6h-2.6zM176.4 230.3h2.6v2.5h-2.6zM176.4 232.8h2.6v2.5h-2.6zM176.4 235.3h2.6v2.6h-2.6zM179 220.1h2.5v2.6h-2.5zM179 222.7h2.5v2.5h-2.5zM179 225.2h2.5v2.5h-2.5zM179 227.7h2.5v2.6h-2.5zM179 230.3h2.5v2.5h-2.5zM179 232.8h2.5v2.5h-2.5zM179 235.3h2.5v2.6h-2.5zM181.5 220.1h2.5v2.6h-2.5z"/>
<path d="M181.5 222.7h2.5v2.5h-2.5zM181.5 225.2h2.5v2.5h-2.5zM181.5 227.7h2.5v2.6h-2.5zM181.5 230.3h2.5v2.5h-2.5zM181.5 232.8h2.5v2.5h-2.5zM181.5 235.3h2.5v2.6h-2.5zM184 220.1h2.6v2.6h-2.6zM184 222.7h2.6v2.5h-2.6zM184 225.2h2.6v2.5h-2.6zM184 227.7h2.6v2.6h-2.6zM184 230.3h2.6v2.5h-2.6zM184 232.8h2.6v2.5h-2.6z"/>
<path d="M184 235.3h2.6v2.6h-2.6zM186.6 220.1h2.5v2.6h-2.5zM186.6 222.7h2.5v2.5h-2.5zM186.6 225.2h2.5v2.5h-2.5zM186.6 227.7h2.5v2.6h-2.5zM186.6 230.3h2.5v2.5h-2.5zM186.6 232.8h2.5v2.5h-2.5zM186.6 235.3h2.5v2.6h-2.5zM189.1 220.1h2.5v2.6h-2.5zM189.1 222.7h2.5v2.5h-2.5zM189.1 225.2h2.5v2.5h-2.5zM189.1 227.7h2.5v2.6h-2.5z"/>
<path d="M189.1 230.3h2.5v2.5h-2.5zM189.1 232.8h2.5v2.5h-2.5zM189.1 235.3h2.5v2.6h-2.5zM191.6 220.1h2.5v2.6h-2.5zM191.6 222.7h2.5v2.5h-2.5zM191.6 225.2h2.5v2.5h-2.5zM191.6 227.7h2.5v2.6h-2.5zM191.6 230.3h2.5v2.5h-2.5zM191.6 232.8h2.5v2.5h-2.5zM191.6 235.3h2.5v2.6h-2.5zM194.1 220.1h2.6v2.6h-2.6zM194.1 222.7h2.6v2.5h-2.6z"/>
<path d="M194.1 225.2h2.6v2.5h-2.6zM194.1 227.7h2.6v2.6h-2.6zM194.1 230.3h2.6v2.5h-2.6zM194.1 232.8h2.6v2.5h-2.6zM194.1 235.3h2.6v2.6h-2.6zM196.7 220.1h2.5v2.6h-2.5zM196.7 222.7h2.5v2.5h-2.5zM196.7 225.2h2.5v2.5h-2.5zM196.7 227.7h2.5v2.6h-2.5zM196.7 230.3h2.5v2.5h-2.5zM196.7 232.8h2.5v2.5h-2.5zM196.7 235.3h2.5v2.6h-2.5z"/>
</g>
<text font-size="22.9" fill="#fefefe" x="77.5" y="118.2">13 19 40</text>
<g font-size="19.7" fill="#fefefe">
<text x="69.7" y="63.3">TRAFFIC</text>
<text x="44.9" y="86.1">INFORMATION</text>
</g>
<text font-size="9.4" fill="#fefefe" x="78" y="132.2">qldtraffic.qld.gov.au</text>
<text font-size="7.1" fill="#373435" x="115.9" y="250.3">INFORMATION SIGN</text>
<text font-size="6" fill="#373435" x="174.1" y="272.3">TC1673_4</text>
<text font-size="5.6" fill="#373435" x="105.9" y="258.2">TRAFFIC INFORMATION 13 19 40</text>
<g font-size="4.2" fill="#373435">
<text x="20" y="219.2">Colour Legend</text>
<text x="100.6" y="267.2">APPROVED AS OFFICIAL TRAFFIC SIGN</text>
<text x="174.7" y="285.6">A</text>
<text x="180.5" y="285.6">B</text>
<text x="186.7" y="285.6">C</text>
<text x="193.1" y="285.6">D</text>
<text x="198.5" y="285.6">E</text>
</g>
<g font-size="3.9" fill="#373435">
<text x="88.5" y="219.6">Note: The &quot;B&quot; size sign shall be used on</text>
<text x="29.7" y="227.1">Retroreflective white</text>
<text x="88.5" y="224">motorways and freeways.</text>
<text x="29.7" y="235.5">Retroreflective blue</text>
</g>
<g font-size="3.7" fill="#373435">
<text x="38.5" y="175.3">a</text>
<text x="50.8" y="175.3">b</text>
<text x="61" y="175.3">c</text>
<text x="69.1" y="175.2">d</text>
<text x="77.4" y="175.2">e</text>
<text x="88.3" y="175.3">f</text>
<text x="97.8" y="175.4">g</text>
<text x="108.5" y="175.3">h</text>
<text x="120.3" y="175.3">k</text>
<text x="130.2" y="175.3">m</text>
<text x="139.3" y="175.3">n</text>
<text x="147.8" y="175.3">o</text>
<text x="157.6" y="175.3">p</text>
<text x="167.4" y="175.3">q</text>
<text x="178.1" y="175.3">r</text>
<text x="186.2" y="175.3">s</text>
<text x="194.6" y="175.3">t</text>
<text x="19" y="185.2">SIZE B</text>
<text x="19.1" y="180.4">SIZE A</text>
<text x="35.4" y="180.4">1500</text>
<text x="35.4" y="185.5">2500</text>
<text x="47.7" y="180.4">1000</text>
<text x="47.7" y="185.5">1800</text>
<text x="59.9" y="180.4">30</text>
<text x="59.9" y="185.5">40</text>
<text x="68" y="180.2">60</text>
<text x="68" y="185.3">80</text>
<text x="75.3" y="180.2">136</text>
<text x="75.3" y="185.3">245</text>
<text x="85.8" y="180.4">300</text>
<text x="85.8" y="185.5">500</text>
<text x="95.7" y="180.5">105</text>
<text x="95.7" y="185.5">190</text>
<text x="105.1" y="180.4">180D</text>
<text x="105.1" y="185.5">280D</text>
<text x="116.8" y="180.4">140D</text>
<text x="116.8" y="185.5">240D</text>
<text x="128.7" y="185.5">140</text>
<text x="129.7" y="180.4">70</text>
<text x="137.3" y="185.5">190</text>
<text x="137.4" y="180.4">110</text>
<text x="145.8" y="180.4">180</text>
<text x="145.8" y="185.5">300</text>
<text x="155.6" y="180.4">186</text>
<text x="155.6" y="185.5">335</text>
<text x="165.4" y="180.4">155</text>
<text x="165.4" y="185.5">279</text>
<text x="175.6" y="180.4">130</text>
<text x="175.6" y="185.5">180</text>
<text x="185.1" y="180.4">46</text>
<text x="185.1" y="185.5">82</text>
<text x="192" y="185.5">153</text>
<text x="193" y="180.4">85</text>
</g>
<g font-size="3.6" fill="#373435">
<text x="105.5" y="24.8">a</text>
<text x="190.7" y="31.7">r</text>
<text x="189.6" y="42.3">n</text>
<text x="24.2" y="48.5">d</text>
<text x="189.6" y="55.6">k</text>
<text x="189.6" y="66.6">m</text>
<text x="189.6" y="78.4">k</text>
<text x="197.8" y="90.9">b</text>
<text x="189.6" y="111.1">h</text>
<text x="17" y="115.3">f</text>
<text x="189.6" y="124">t</text>
<text x="189.6" y="130.8">s</text>
<text x="16" y="137.3">e</text>
<text x="24.2" y="137.4">c</text>
<text x="189.6" y="138.9">g</text>
<text x="39.6" y="151.3">o</text>
<text x="59" y="151.3">p</text>
<text x="73.3" y="151.3">q</text>
</g>
<text font-size="3.6" x="180.7" y="278.8">Page 4/4</text>
<g font-size="3.5" fill="#373435">
<text x="21.6" y="267.8">Department of Transport and Main Roads</text>
<text x="18.2" y="271.8">Infrastructure Management &amp; Delivery Division</text>
<text x="16.7" y="280.6">Designed</text>
<text x="42.7" y="280.6">Checked</text>
<text x="69.7" y="280.6">Scale</text>
<text x="98.5" y="281.3">PRINCIPAL ENGINEER</text>
<text x="154.2" y="276.2">17/08/23</text>
<text x="157.4" y="281.2">Date</text>
<text x="17" y="284.8">RH 08/23</text>
<text x="42.8" y="284.8">DJ 08/23</text>
<text x="69.7" y="285.2">Not to Scale</text>
<text x="98.5" y="284.8">(Traffic Engineering Practice)</text>
</g>
</svg>
